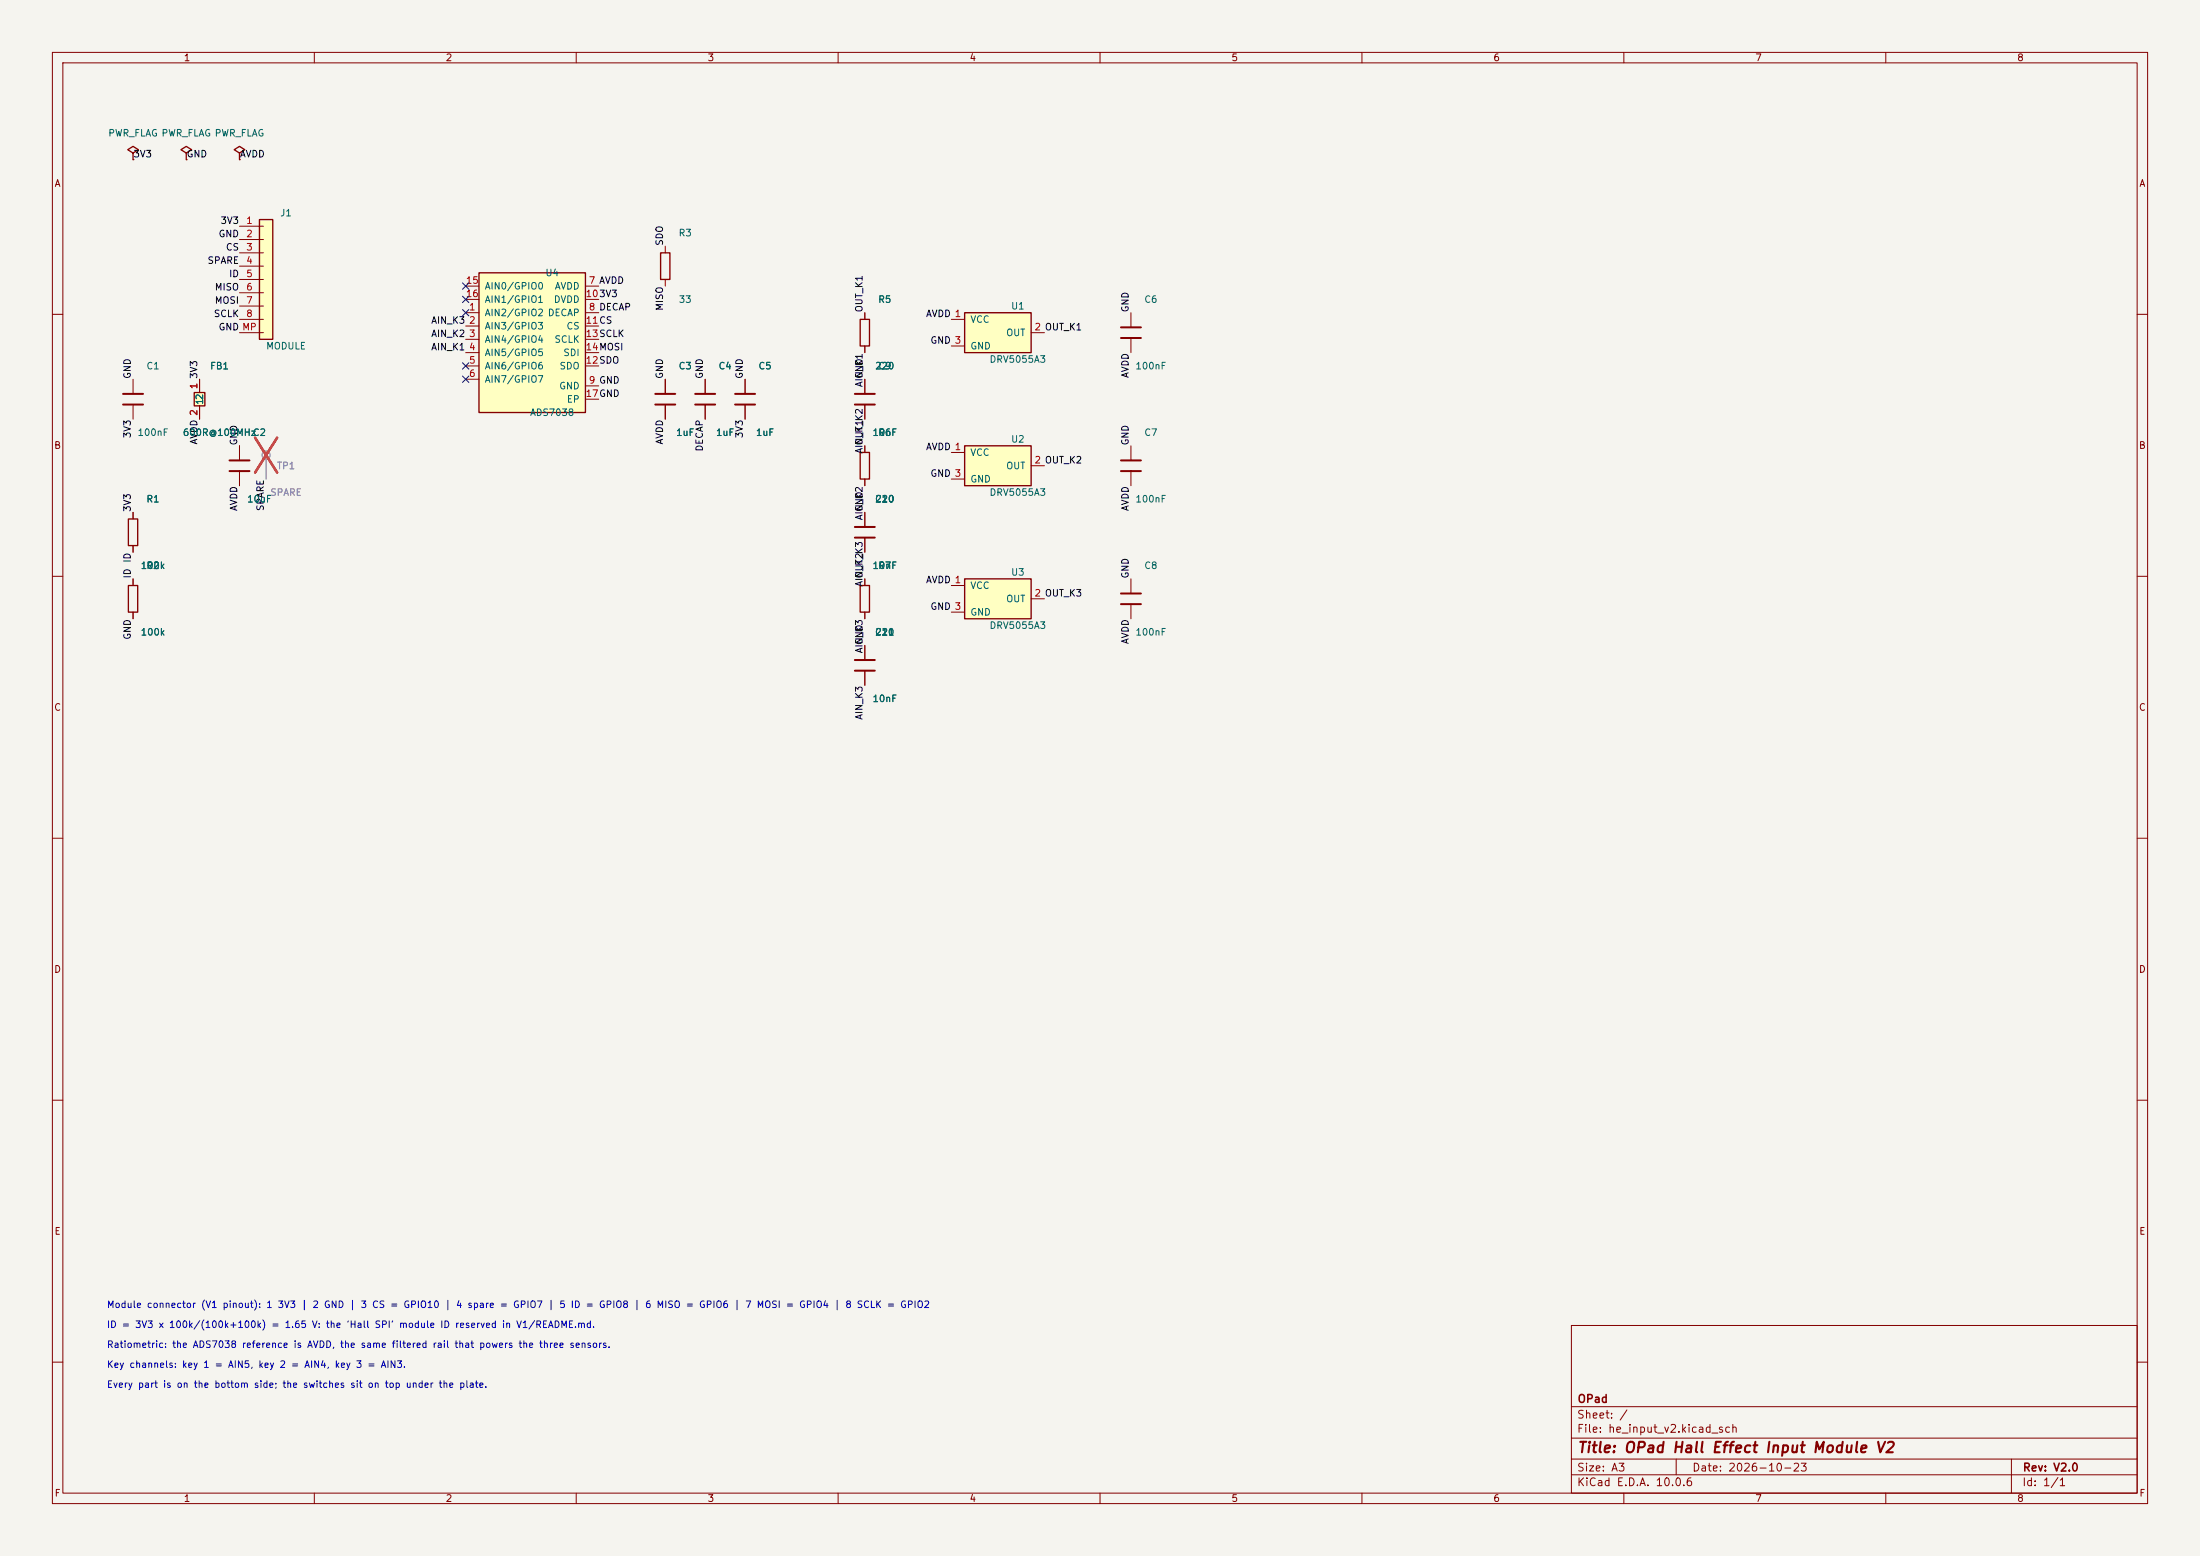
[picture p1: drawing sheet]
<svg xmlns="http://www.w3.org/2000/svg" width="420mm" height="297mm" viewBox="0 0 420 297" stroke-linecap="round" stroke-linejoin="round" font-family="sans-serif">
<path d="M0 0h420v297h-420z" fill="#f5f4ef" stroke="#f5f4ef" stroke-width=".19"/>
<g fill="none" stroke="#840000" stroke-width=".19">
<path d="M10 10h400v277h-400zM12 12h396v273h-396zM60 10v2M110 10v2M160 10v2M210 10v2M260 10v2M310 10v2M360 10v2M10 60h2M408 60h2M10 110h2"/>
<path d="M408 110h2M10 160h2M408 160h2M10 210h2M408 210h2M300 253h108v32h-108zM10 260h2M300 278.5h108M300 274.5h108M300 268.5h108M320 278.5v3M384 278.5v6.5"/>
<path d="M408 260h2M60 285v2M110 285v2M160 285v2M210 285v2M260 285v2M300 281.5h108M310 285v2M360 285v2"/>
</g>
<path d="M49.5 41.9h2.6v22.9h-2.6z" fill="#ffffc2"/>
<path d="M49.5 41.9h2.6v22.9h-2.6zM126.1 48.3h1.8v5h-1.8z" fill="none" stroke="#840000" stroke-width=".25"/>
<g fill="none" stroke="#840000" stroke-width=".19">
<path d="M45.7 43.2h4.6M45.7 45.7h4.6M45.7 48.3h4.6M45.7 50.8h4.6M45.7 53.3h4.6M45.7 55.9h4.6M45.7 58.4h4.6M127 47v1.3M127 53.3v1.3M45.7 61h4.6M45.7 63.5h4.6M127 72.4v2.8"/>
<path d="M127 77.2v2.8M134.6 72.4v2.8M134.6 77.2v2.8M142.2 72.4v2.8M142.2 77.2v2.8"/>
</g>
<path d="M125.1 75.2h3.8M125.1 77.2h3.8M132.7 75.2h3.8M132.7 77.2h3.8M140.3 75.2h3.8M140.3 77.2h3.8" fill="none" stroke="#840000" stroke-width=".38"/>
<path d="M91.4 52.1h20.4v26.6h-20.4z" fill="#ffffc2"/>
<path d="M25.4 29.2l1-.6-1-.7-1 .7 1 .6v1.3M35.6 29.2l1-.6-1-.7-1.1 .7 1.1 .6v1.3M45.7 29.2l1-.6-1-.7-1 .7 1 .6v1.3M91.4 52.1h20.4v26.6h-20.4zM164.2 61h1.8v5h-1.8zM24.5 99.1h1.8v5h-1.8zM24.5 111.8h1.8v5h-1.8z" fill="none" stroke="#840000" stroke-width=".25"/>
<g fill="none" stroke="#840000" stroke-width=".19">
<path d="M25.4 30.5h.1M35.6 30.5h.1M45.7 30.5h.1M88.9 59.7h2.5M88.9 54.6h2.5M88.9 57.2h2.5M111.8 59.7h2.5M111.8 54.6h2.5M111.8 57.2h2.5M165.1 59.7v1.3M88.9 62.2h2.5M88.9 64.8h2.5"/>
<path d="M88.9 67.3h2.5M88.9 69.9h2.5M88.9 72.4h2.5M111.8 62.2h2.5M111.8 64.8h2.5M111.8 67.3h2.5M111.8 69.9h2.5M111.8 73.7h2.5M111.8 76.2h2.5M165.1 66v1.3M25.4 97.8v1.3M45.7 85.1v2.8"/>
<path d="M45.7 89.9v2.8M215.9 85.1v2.8M215.9 89.9v2.8M25.4 104.1v1.3M25.4 110.5v1.3M25.4 116.8v1.3M215.9 110.5v2.8M215.9 115.3v2.8M165.1 123.2v2.8M165.1 128v2.8"/>
</g>
<path d="M43.8 87.9h3.8M43.8 89.9h3.8M214 87.9h3.8M214 89.9h3.8M214 113.3h3.8M214 115.3h3.8M163.2 126h3.8M163.2 128h3.8" fill="none" stroke="#840000" stroke-width=".38"/>
<circle cx="50.8" cy="86.9" r=".76" fill="none" stroke="#9c9b98" stroke-width=".25"/>
<path d="M50.8 87.6v3.8" fill="none" stroke="#9c9b98" stroke-width=".19"/>
<path d="M48.7 83.5l4.2 6.7M52.9 83.5l-4.2 6.7" fill="none" stroke="#e12e31" stroke-width=".46"/>
<path d="M37.1 74.9h2v2.6h-2z" fill="#ffffc2"/>
<path d="M37.1 74.9h2v2.6h-2z" fill="none" stroke="#840000" stroke-width=".25"/>
<path d="M38.1 72.4v2.5M38.1 77.5v2.5" fill="none" stroke="#840000" stroke-width=".19"/>
<path d="M184.1 85.1h12.7v7.6h-12.7z" fill="#ffffc2"/>
<path d="M164.2 86.4h1.8v5h-1.8zM184.1 85.1h12.7v7.6h-12.7zM164.2 111.8h1.8v5h-1.8z" fill="none" stroke="#840000" stroke-width=".25"/>
<g fill="none" stroke="#840000" stroke-width=".19">
<path d="M215.9 59.7v2.8M25.4 72.4v2.8M25.4 77.2v2.8M215.9 64.5v2.8M165.1 85.1v1.3M165.1 91.4v1.3M165.1 97.8v2.8M181.6 86.4h2.5M181.6 91.4h2.5M196.8 88.9h2.6M165.1 102.6v2.8M165.1 110.5v1.3"/>
<path d="M165.1 116.8v1.3"/>
</g>
<path d="M23.5 75.2h3.8M23.5 77.2h3.8M214 62.5h3.8M214 64.5h3.8M163.2 100.6h3.8M163.2 102.6h3.8" fill="none" stroke="#840000" stroke-width=".38"/>
<path d="M184.1 110.5h12.7v7.6h-12.7z" fill="#ffffc2"/>
<path d="M184.1 110.5h12.7v7.6h-12.7z" fill="none" stroke="#840000" stroke-width=".25"/>
<path d="M181.6 111.8h2.5M181.6 116.8h2.5M196.8 114.3h2.6" fill="none" stroke="#840000" stroke-width=".19"/>
<path d="M184.1 59.7h12.7v7.6h-12.7z" fill="#ffffc2"/>
<path d="M184.1 59.7h12.7v7.6h-12.7z" fill="none" stroke="#840000" stroke-width=".25"/>
<g fill="none" stroke="#840000" stroke-width=".19">
<path d="M165.1 59.7v1.3M38.1 72.4v2.5M38.1 77.5v2.5M127 72.4v2.8M127 77.2v2.8M134.6 72.4v2.8M134.6 77.2v2.8M142.2 72.4v2.8M142.2 77.2v2.8M165.1 66v1.3M165.1 72.4v2.8M165.1 77.2v2.8"/>
<path d="M181.6 61h2.5M181.6 66h2.5M196.8 63.5h2.6M25.4 97.8v1.3M45.7 85.1v2.8M45.7 89.9v2.8M165.1 85.1v1.3M165.1 91.4v1.3M165.1 97.8v2.8M25.4 104.1v1.3M25.4 110.5v1.3M25.4 116.8v1.3"/>
<path d="M165.1 102.6v2.8M165.1 110.5v1.3M165.1 116.8v1.3M165.1 123.2v2.8M165.1 128v2.8"/>
</g>
<path d="M163.2 75.2h3.8M163.2 77.2h3.8" fill="none" stroke="#840000" stroke-width=".38"/>
<path d="M88.3 59.1l1.2 1.2M88.3 54l1.2 1.2M88.3 56.5l1.2 1.3M89.5 59.1l-1.2 1.2M89.5 54l-1.2 1.2M89.5 56.5l-1.2 1.3M88.3 69.2l1.2 1.3M88.3 71.8l1.2 1.2M89.5 69.2l-1.2 1.3M89.5 71.8l-1.2 1.2" fill="none" stroke="#000084" stroke-width=".19"/>
<path d="M50.8 87.6v3.8" fill="none" stroke="#9c9b98" stroke-width=".19"/>
<path d="M48.7 83.5l4.2 6.7M52.9 83.5l-4.2 6.7" fill="none" stroke="#e12e31" stroke-width=".46"/>
<text font-size="2" fill="#840000" x="301" y="277.8">Title: OPad Hall Effect Input Module V2</text>
<g font-size="1.5" fill="#840000">
<text x="301" y="268.1">OPad</text>
<text x="300.9" y="273.8">File: he_input_v2.kicad_sch</text>
<text x="300.9" y="271.1">Sheet: /</text>
<text x="300.9" y="281.2">Size: A3</text>
<text x="322.9" y="281.2">Date: 2026-10-23</text>
<text x="386" y="281.2">Rev: V2.0</text>
<text x="300.9" y="284">KiCad E.D.A. 10.0.6</text>
<text x="385.9" y="284">Id: 1/1</text>
</g>
<g font-size="1.3" fill="#840000">
<text x="35" y="12">1</text>
<text x="85" y="12">2</text>
<text x="135" y="12">3</text>
<text x="185" y="12">4</text>
<text x="235" y="12">5</text>
<text x="285" y="12">6</text>
<text x="335" y="12">7</text>
<text x="385" y="12">8</text>
<text x="10.3" y="36">A</text>
<text x="408.3" y="36">A</text>
<text x="10.2" y="86">B</text>
<text x="408.2" y="86">B</text>
<text x="10.2" y="136">C</text>
<text x="408.2" y="136">C</text>
<text x="10.2" y="186">D</text>
<text x="408.2" y="186">D</text>
<text x="10.3" y="236">E</text>
<text x="408.3" y="236">E</text>
<text x="10.3" y="286">F</text>
<text x="35" y="287">1</text>
<text x="85" y="287">2</text>
<text x="135" y="287">3</text>
<text x="185" y="287">4</text>
<text x="235" y="287">5</text>
<text x="285" y="287">6</text>
<text x="335" y="287">7</text>
<text x="385" y="287">8</text>
<text x="408.3" y="286">F</text>
</g>
<g font-size="1.3" fill="#006464">
<text x="20.6" y="26.4">PWR_FLAG PWR_FLAG PWR_FLAG</text>
<text x="53.4" y="41.6">J1</text>
<text x="129.4" y="45.4">R3</text>
<text x="104" y="53">U4</text>
<text x="92.4" y="55.6">AIN0/GPIO0</text>
<text x="92.4" y="58.1">AIN1/GPIO1</text>
<text x="105.6" y="58.1">DVDD</text>
<text x="105.8" y="55.6">AVDD</text>
<text x="129.5" y="58.1">33</text>
<text x="167.5" y="58.1">R5</text>
<text x="192.9" y="59.4">U1</text>
<text x="218.3" y="58.1">C6</text>
<text x="92.4" y="60.7">AIN2/GPIO2 DECAP</text>
<text x="92.4" y="63.2">AIN3/GPIO3</text>
<text x="92.4" y="65.7">AIN4/GPIO4</text>
<text x="105.7" y="65.7">SCLK</text>
<text x="108" y="63.2">CS</text>
<text x="185.1" y="61.9">VCC</text>
<text x="192" y="64.5">OUT</text>
<text x="27.8" y="70.8">C1</text>
<text x="40" y="70.8">FB1</text>
<text x="50.7" y="67">MODULE</text>
<text x="92.4" y="68.3">AIN5/GPIO5</text>
<text x="92.4" y="70.8">AIN6/GPIO6</text>
<text x="106.7" y="70.8">SDO</text>
<text x="107.4" y="68.3">SDI</text>
<text x="129.4" y="70.8">C3</text>
<text x="137.1" y="70.8">C4</text>
<text x="144.7" y="70.8">C5</text>
<text x="167" y="70.8">220</text>
<text x="167.5" y="70.8">C9</text>
<text x="185.1" y="67">GND</text>
<text x="188.8" y="69.5">DRV5055A3</text>
<text x="216.6" y="70.8">100nF</text>
<text x="39.1" y="77.4" transform="rotate(-90 39.1 77.4)">12</text>
<text x="92.4" y="73.4">AIN7/GPIO7</text>
<text x="106.6" y="74.6">GND</text>
<text x="108.1" y="77.2">EP</text>
<text x="26.1" y="83.5">100nF</text>
<text x="34.8" y="83.5">600R@100MHz</text>
<text x="48.2" y="83.5">C2</text>
<text x="101.1" y="79.7">ADS7038</text>
<text x="129" y="83.5">1uF</text>
<text x="136.6" y="83.5">1uF</text>
<text x="144.2" y="83.5">1uF</text>
<text x="166.5" y="83.5">10nF</text>
<text x="167.5" y="83.5">R6</text>
<text x="218.3" y="83.5">C7</text>
<text x="185.1" y="87.3">VCC</text>
<text x="192" y="89.9">OUT</text>
<text x="192.9" y="84.8">U2</text>
<text x="185.1" y="92.4">GND</text>
<text x="188.8" y="94.9">DRV5055A3</text>
<text x="27.8" y="96.2">R1</text>
<text x="47.1" y="96.2">10uF</text>
<text x="166.9" y="96.2">C10</text>
<text x="167" y="96.2">220</text>
<text x="216.6" y="96.2">100nF</text>
<text x="26.8" y="108.9">100k</text>
<text x="27.8" y="108.9">R2</text>
<text x="166.5" y="108.9">10nF</text>
<text x="167.5" y="108.9">R7</text>
<text x="185.1" y="112.7">VCC</text>
<text x="192.9" y="110.2">U3</text>
<text x="218.3" y="108.9">C8</text>
<text x="185.1" y="117.8">GND</text>
<text x="192" y="115.3">OUT</text>
<text x="26.8" y="121.6">100k</text>
<text x="166.9" y="121.6">C11</text>
<text x="167" y="121.6">220</text>
<text x="188.8" y="120.3">DRV5055A3</text>
<text x="216.6" y="121.6">100nF</text>
<text x="166.5" y="134.3">10nF</text>
</g>
<g font-size="1.3" fill="#0f0f0f">
<text x="25.4" y="30.4">3V3</text>
<text x="35.5" y="30.4">GND</text>
<text x="45.7" y="30.4">AVDD</text>
<text x="41.6" y="45.6">GND</text>
<text x="42" y="43.1">3V3</text>
<text x="126.9" y="47" transform="rotate(-90 126.9 47)">SDO</text>
<text x="39.5" y="50.7">SPARE</text>
<text x="43" y="48.1">CS</text>
<text x="43.6" y="53.2">ID</text>
<text x="40.9" y="55.8">MISO</text>
<text x="40.9" y="58.3">MOSI</text>
<text x="126.9" y="59.4" transform="rotate(-90 126.9 59.4)">MISO</text>
<text x="165" y="59.7" transform="rotate(-90 165 59.7)">OUT_K1</text>
<text x="215.8" y="59.7" transform="rotate(-90 215.8 59.7)">GND</text>
<text x="40.7" y="60.8">SCLK</text>
<text x="41.6" y="63.4">GND MP</text>
<text x="82.2" y="64.6">AIN_K2</text>
<text x="82.2" y="62.1">AIN_K3</text>
<text x="176.7" y="60.8">AVDD 1</text>
<text x="177.5" y="65.9">GND 3</text>
<text x="82.2" y="67.2">AIN_K1</text>
<text x="25.3" y="72.4" transform="rotate(-90 25.3 72.4)">GND</text>
<text x="38" y="72.4" transform="rotate(-90 38 72.4)">3V3</text>
<text x="126.9" y="72.4" transform="rotate(-90 126.9 72.4)">GND</text>
<text x="134.5" y="72.4" transform="rotate(-90 134.5 72.4)">GND</text>
<text x="142.1" y="72.4" transform="rotate(-90 142.1 72.4)">GND</text>
<text x="165" y="74" transform="rotate(-90 165 74)">AIN_K1</text>
<text x="165" y="72.4" transform="rotate(-90 165 72.4)">GND</text>
<text x="215.8" y="72.3" transform="rotate(-90 215.8 72.3)">AVDD</text>
<text x="25.3" y="83.7" transform="rotate(-90 25.3 83.7)">3V3</text>
<text x="142.1" y="83.7" transform="rotate(-90 142.1 83.7)">3V3</text>
<text x="38" y="85" transform="rotate(-90 38 85)">AVDD 2</text>
<text x="45.6" y="85.1" transform="rotate(-90 45.6 85.1)">GND</text>
<text x="126.9" y="85" transform="rotate(-90 126.9 85)">AVDD</text>
<text x="134.5" y="86.3" transform="rotate(-90 134.5 86.3)">DECAP</text>
<text x="165" y="86.7" transform="rotate(-90 165 86.7)">AIN_K1</text>
<text x="165" y="85.1" transform="rotate(-90 165 85.1)">OUT_K2</text>
<text x="176.7" y="86.2">AVDD 1</text>
<text x="215.8" y="85.1" transform="rotate(-90 215.8 85.1)">GND</text>
<text x="177.5" y="91.3">GND 3</text>
<text x="25.3" y="97.8" transform="rotate(-90 25.3 97.8)">3V3</text>
<text x="45.6" y="97.7" transform="rotate(-90 45.6 97.7)">AVDD</text>
<text x="50.7" y="97.7" transform="rotate(-90 50.7 97.7)">SPARE</text>
<text x="165" y="99.4" transform="rotate(-90 165 99.4)">AIN_K2</text>
<text x="165" y="97.8" transform="rotate(-90 165 97.8)">GND</text>
<text x="215.8" y="97.7" transform="rotate(-90 215.8 97.7)">AVDD</text>
<text x="25.3" y="107.5" transform="rotate(-90 25.3 107.5)">ID</text>
<text x="25.3" y="110.5" transform="rotate(-90 25.3 110.5)">ID</text>
<text x="165" y="112.1" transform="rotate(-90 165 112.1)">AIN_K2</text>
<text x="165" y="110.5" transform="rotate(-90 165 110.5)">OUT_K3</text>
<text x="176.7" y="111.6">AVDD 1</text>
<text x="215.8" y="110.5" transform="rotate(-90 215.8 110.5)">GND</text>
<text x="177.5" y="116.7">GND 3</text>
<text x="25.3" y="122.2" transform="rotate(-90 25.3 122.2)">GND</text>
<text x="165" y="124.8" transform="rotate(-90 165 124.8)">AIN_K3</text>
<text x="165" y="123.2" transform="rotate(-90 165 123.2)">GND</text>
<text x="215.8" y="123.1" transform="rotate(-90 215.8 123.1)">AVDD</text>
<text x="165" y="137.5" transform="rotate(-90 165 137.5)">AIN_K3</text>
</g>
<g font-size="1.3" fill="#a90000">
<text x="46.9" y="43">1</text>
<text x="46.9" y="45.6">2</text>
<text x="46.9" y="48.1">3</text>
<text x="46.9" y="50.7">4</text>
<text x="46.9" y="53.2">5</text>
<text x="46.9" y="55.7">6</text>
<text x="46.9" y="58.3">7</text>
<text x="88.8" y="54.5">15</text>
<text x="88.8" y="57">16</text>
<text x="89.4" y="59.6">1</text>
<text x="111.7" y="57">103V3</text>
<text x="112.3" y="54.5">7 AVDD</text>
<text x="112.3" y="59.6">8 DECAP</text>
<text x="46.9" y="60.8">8</text>
<text x="89.4" y="62.1">2</text>
<text x="89.4" y="64.6">3</text>
<text x="111.7" y="62.1">11CS</text>
<text x="111.7" y="64.6">13SCLK</text>
<text x="197.4" y="63.4">2 OUT_K1</text>
<text x="89.4" y="67.2">4</text>
<text x="89.4" y="69.7">5</text>
<text x="111.7" y="69.7">12SDO</text>
<text x="111.7" y="67.2">14MOSI</text>
<text x="38" y="74.4" transform="rotate(-90 38 74.4)">1</text>
<text x="89.4" y="72.3">6</text>
<text x="111.7" y="76.1">17GND</text>
<text x="112.3" y="73.5">9 GND</text>
<text x="38" y="79.5" transform="rotate(-90 38 79.5)">2</text>
<text x="197.4" y="88.8">2 OUT_K2</text>
<text x="197.4" y="114.2">2 OUT_K3</text>
</g>
<g font-size="1.3" fill="#939391">
<text x="52.8" y="89.9">TP1</text>
<text x="51.5" y="94.9">SPARE</text>
</g>
<g font-size="1.3" fill="#0000c2">
<text x="20.3" y="250">Module connector (V1 pinout): 1 3V3 | 2 GND | 3 CS = GPIO10 | 4 spare = GPIO7 | 5 ID = GPIO8 | 6 MISO = GPIO6 | 7 MOSI = GPIO4 | 8 SCLK = GPIO2</text>
<text x="20.3" y="257.6">Ratiometric: the ADS7038 reference is AVDD, the same filtered rail that powers the three sensors.</text>
<text x="20.3" y="253.8">ID = 3V3 x 100k/(100k+100k) = 1.65 V: the 'Hall SPI' module ID reserved in V1/README.md.</text>
<text x="20.3" y="261.4">Key channels: key 1 = AIN5, key 2 = AIN4, key 3 = AIN3.</text>
<text x="20.3" y="265.2">Every part is on the bottom side; the switches sit on top under the plate.</text>
</g>
</svg>
